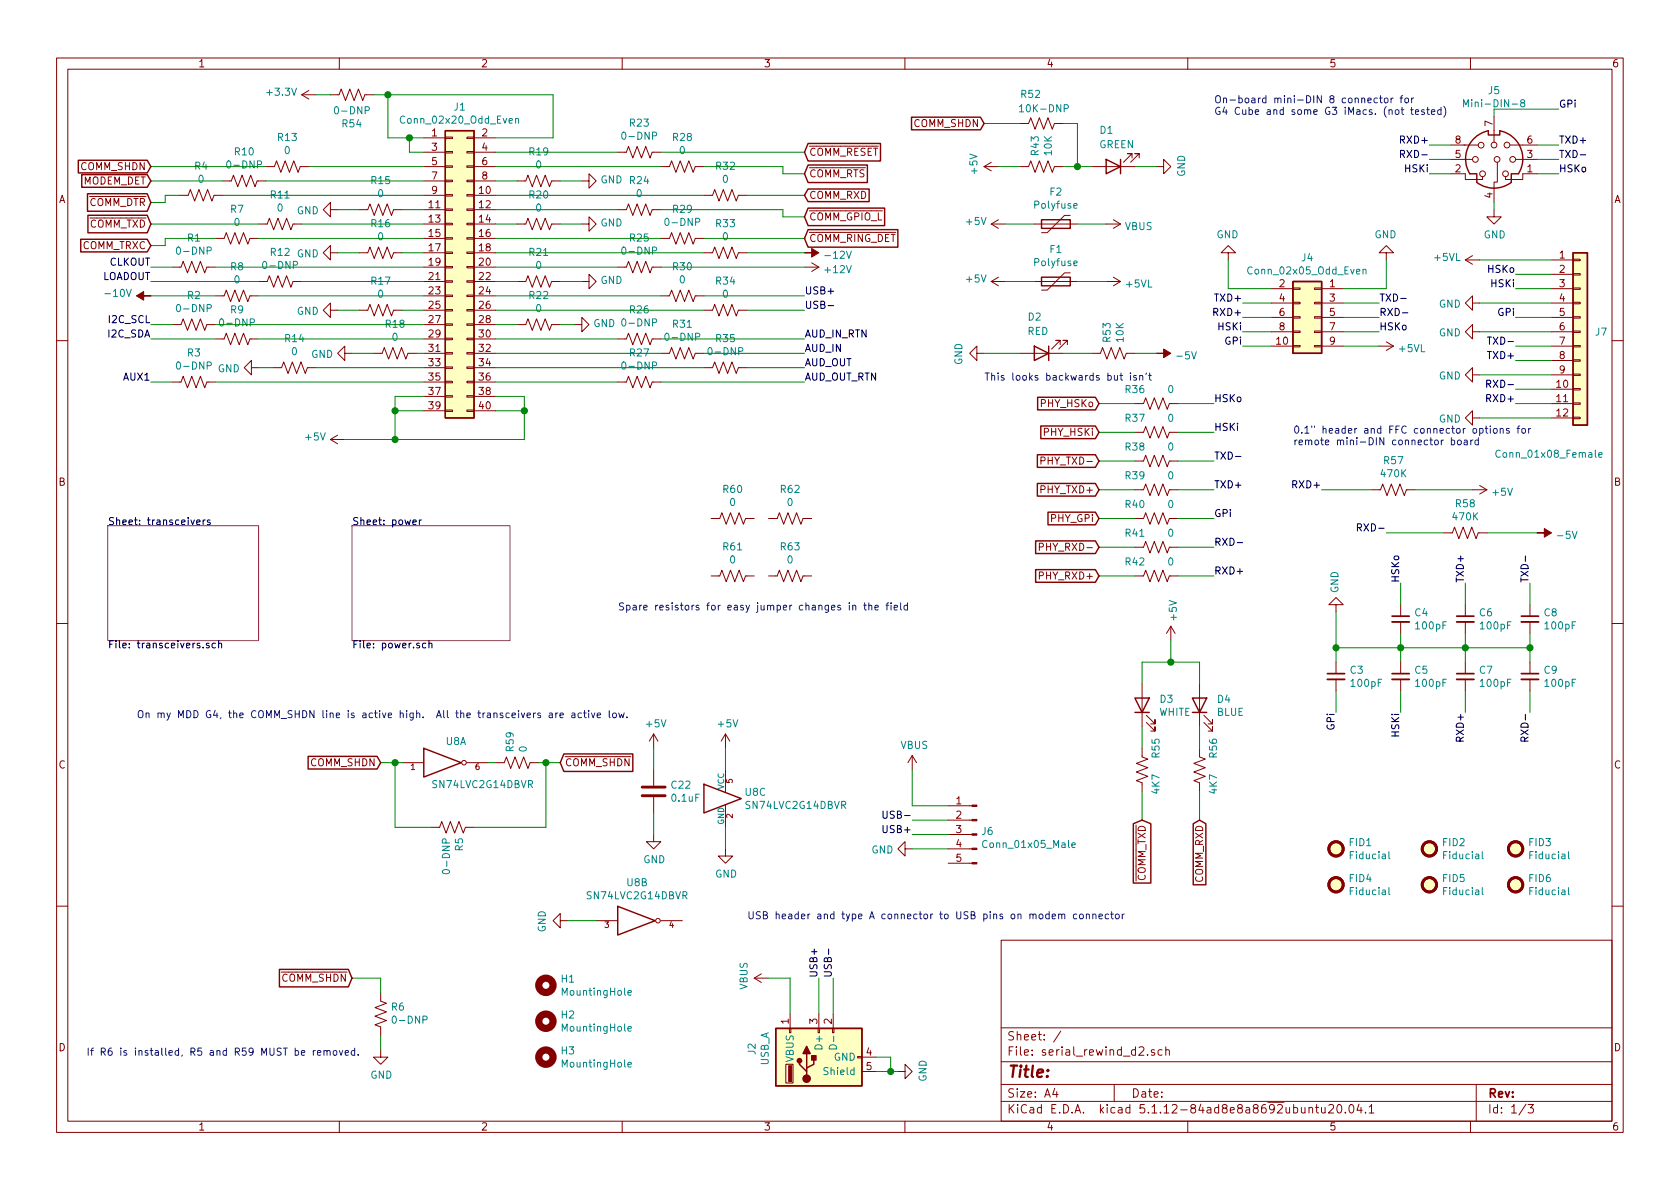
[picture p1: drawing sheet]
<svg xmlns="http://www.w3.org/2000/svg" width="297mm" height="210mm" viewBox="0 0 297 210" stroke-linecap="round" stroke-linejoin="round" font-family="sans-serif">
<g fill="none" stroke="#840000" stroke-width=".18">
<path d="M10 10.3h277v189.9h-277zM12 12.2h273v186.1h-273zM53.3 16.8l1.3 .7M53.3 16.8h2.6M54.6 16l-1.3 .8M58.4 16.8h1.5l.4-1.1 .8 2.1 .7-2.1 .8 2.1 .8-2.1 .7 2.1 .4-1h1.5M60 10.3v1.9M110 10.3v1.9M160 10.3v1.9M210 10.3v1.9M260 10.3v1.9M31.7 34.5h1.6l.4-1 .7 2.1 .8-2.1 .7 2.1 .8-2.1 .8 2.1 .3-1.1h1.6"/>
<path d="M39.4 32h1.5l.4-1 .7 2 .8-2 .8 2 .7-2 .8 2 .4-1h1.5M45.7 39.6h1.5l.4-1 .8 2 .7-2 .8 2 .8-2 .7 2 .4-1h1.5M47 29.5h1.5l.4-1.1 .8 2.1 .7-2.1 .8 2.1 .7-2.1 .8 2.1 .4-1h1.5M58.4 37.1v-1.3l-1.3 1.3 1.3 1.2v-1.2h1.3M63.5 37.1h1.5l.4-1 .8 2 .7-2 .8 2 .8-2 .7 2 .4-1h1.5M74.9 29.5h3.8M74.9 32h3.8M74.9 34.5h3.8M74.9 39.6h3.8M74.9 37.1h3.8M74.9 24.4h3.8M74.9 26.9h3.8"/>
<path d="M78.7 39.5h1.3v.2h-1.3zM78.7 37h1.3v.2h-1.3zM78.7 34.4h1.3v.3h-1.3zM78.7 31.9h1.3v.2h-1.3zM78.7 29.3h1.3v.3h-1.3zM78.7 26.8h1.3v.2h-1.3zM78.7 24.3h1.3v.2h-1.3zM82.5 39.5h1.3v.2h-1.3zM82.5 37h1.3v.2h-1.3zM82.5 34.4h1.3v.3h-1.3zM82.5 31.9h1.3v.2h-1.3zM82.5 29.3h1.3v.3h-1.3z"/>
<path d="M82.5 26.8h1.3v.2h-1.3zM82.5 24.3h1.3v.2h-1.3zM83.8 29.5h3.8M83.8 32h3.8M83.8 34.5h3.8M83.8 39.6h3.8M83.8 37.1h3.8M83.8 24.4h3.8M83.8 26.9h3.8M91.4 39.6h1.6l.3-1 .8 2 .8-2 .7 2 .8-2 .8 2 .3-1h1.6M91.4 32h1.6l.3-1 .8 2 .8-2 .7 2 .8-2 .8 2 .3-1h1.6M102.9 32h1.2v-1.3l1.3 1.3-1.3 1.3v-1.3"/>
<path d="M102.9 39.6h1.2v-1.3l1.3 1.3-1.3 1.3v-1.3M109.2 37.1h1.5l.4-1 .8 2 .7-2 .8 2 .8-2 .7 2 .4-1h1.5M109.2 26.9h1.5l.4-1 .8 2 .7-2 .8 2 .8-2 .7 2 .4-1h1.5M116.8 29.5h1.6l.3-1.1 .8 2.1 .8-2.1 .7 2.1 .8-2.1 .8 2.1 .3-1h1.6M124.5 34.5h1.5l.4-1 .7 2.1 .8-2.1 .8 2.1 .7-2.1 .8 2.1 .4-1.1h1.5M174 29.5h2.5M174 29.5l1.3 .7M175.3 39.6h2.5M175.3 28.7l-1.3 .8M175.3 39.6l1.2 .8M176.5 38.9l-1.2 .7M180.3 21.8h1.6l.3-1 .8 2.1 .8-2.1 .7 2.1 .8-2.1 .8 2.1 .3-1.1h1.6"/>
<path d="M180.3 29.5h1.6l.3-1.1 .8 2.1 .8-2.1 .7 2.1 .8-2.1 .8 2.1 .3-1h1.6M182.9 39.6h7.6M189.2 38.1h-1l-3 3h-1.1M193 29.5h7.7M195.6 39.6h2.5M196.8 38.9l1.3 .7M198.1 39.6l-1.3 .8M200.2 27.9v-.7h-.8h.8l-1.6 1.5M201.4 27.9v-.7h-.7h.7l-1.5 1.5M204.5 29.5h1.2v-1.3l1.3 1.3-1.3 1.2v-1.2M256.5 30.7h2.6v1h3v-.5M256.5 28.2h3.8"/>
<path d="M256.5 25.6h4.9M264.2 37.1v1.2h1.2l-1.2 1.3-1.3-1.3h1.3M264.2 20.6v4.5M264.2 33.3v2.5M264.7 28.7v3.5h-.5v1.2M267 25.6h4.8M268 28.2h3.8M271.8 30.7h-2.6v1h-3v-.5M30.5 47.2h1.5l.4-1 .7 2.1 .8-2.1 .8 2.1 .7-2.1 .8 2.1 .4-1.1h1.5M30.5 57.4h1.5l.4-1 .7 2 .8-2 .8 2 .7-2 .8 2 .4-1h1.5M38.1 52.3h1.5l.4-1 .8 2 .7-2 .8 2 .8-2 .7 2 .4-1h1.5M38.1 42.2h1.5l.4-1.1 .8 2.1 .7-2.1 .8 2.1 .8-2.1 .7 2.1 .4-1h1.5"/>
<path d="M38.1 59.9h1.5l.4-1 .8 2.1 .7-2.1 .8 2.1 .8-2.1 .7 2.1 .4-1.1h1.5M45.7 49.8h1.5l.4-1 .8 2 .7-2 .8 2 .8-2 .7 2 .4-1h1.5M58.4 54.9v-1.3l-1.3 1.3 1.3 1.2v-1.2h1.3M58.4 44.7v-1.3l-1.3 1.3 1.3 1.3v-1.3h1.3M63.5 54.9h1.5l.4-1.1 .8 2.1 .7-2.1 .8 2.1 .8-2.1 .7 2.1 .4-1h1.5M63.5 44.7h1.5l.4-1 .8 2 .7-2 .8 2 .8-2 .7 2 .4-1h1.5M74.9 52.3h3.8M74.9 42.2h3.8M74.9 47.2h3.8M74.9 49.8h3.8M74.9 57.4h3.8M74.9 59.9h3.8"/>
<path d="M74.9 54.9h3.8M74.9 44.7h3.8M78.7 52.2h1.3v.2h-1.3zM78.7 54.7h1.3v.3h-1.3zM78.7 57.3h1.3v.2h-1.3zM78.7 59.8h1.3v.3h-1.3zM78.7 49.7h1.3v.2h-1.3zM78.7 44.6h1.3v.2h-1.3zM78.7 42h1.3v.3h-1.3zM78.7 47.1h1.3v.3h-1.3zM82.5 52.2h1.3v.2h-1.3zM82.5 54.7h1.3v.3h-1.3z"/>
<path d="M82.5 57.3h1.3v.2h-1.3zM82.5 59.8h1.3v.3h-1.3zM82.5 49.7h1.3v.2h-1.3zM82.5 44.6h1.3v.2h-1.3zM82.5 42h1.3v.3h-1.3zM82.5 47.1h1.3v.3h-1.3zM83.8 52.3h3.8M83.8 42.2h3.8M83.8 47.2h3.8M83.8 49.8h3.8M83.8 57.4h3.8M83.8 59.9h3.8"/>
<path d="M83.8 54.9h3.8M83.8 44.7h3.8M91.4 49.8h1.6l.3-1 .8 2 .8-2 .7 2 .8-2 .8 2 .3-1h1.6M91.4 57.4h1.6l.3-1 .8 2 .8-2 .7 2 .8-2 .8 2 .3-1h1.6M101.6 57.4h1.3v-1.3l1.2 1.3-1.2 1.3v-1.3M102.9 49.8h1.2v-1.3l1.3 1.3-1.3 1.2v-1.2M109.2 59.9h1.5l.4-1 .8 2.1 .7-2.1 .8 2.1 .8-2.1 .7 2.1 .4-1.1h1.5M109.2 47.2h1.5l.4-1 .8 2.1 .7-2.1 .8 2.1 .8-2.1 .7 2.1 .4-1.1h1.5M116.8 42.2h1.6l.3-1.1 .8 2.1 .8-2.1 .7 2.1 .8-2.1 .8 2.1 .3-1h1.6M116.8 52.3h1.6l.3-1 .8 2 .8-2 .7 2 .8-2 .8 2 .3-1h1.6M124.5 54.9h1.5l.4-1.1 .7 2.1 .8-2.1 .8 2.1 .7-2.1 .8 2.1 .4-1h1.5M124.5 44.7h1.5l.4-1 .7 2 .8-2 .8 2 .7-2 .8 2 .4-1h1.5"/>
<path d="M142.2 47.2h2.6M143.5 46.5l1.3 .7M144.8 47.2l-1.3 .8M175.3 49.8h2.5M175.3 49.8l1.2 .7M176.5 49l-1.2 .8M182.9 49.8h7.6M189.2 48.3h-1l-3 3h-1.1M195.6 49.8h2.5M196.8 49l1.3 .8M198.1 49.8l-1.3 .7M217.2 44.7h1.2l-1.2-1.3-1.3 1.3h1.3v1.3"/>
<path d="M224.8 51h3.8M224.8 53.6h3.8M224.8 56.1h3.8M224.8 58.7h3.8M228.6 58.5h1.3v.3h-1.3zM228.6 53.5h1.3v.2h-1.3zM228.6 50.9h1.3v.3h-1.3zM228.6 56h1.3v.3h-1.3zM232.4 58.5h1.3v.3h-1.3zM232.4 53.5h1.3v.2h-1.3zM232.4 50.9h1.3v.3h-1.3zM232.4 56h1.3v.3h-1.3z"/>
<path d="M233.7 51h3.8M233.7 53.6h3.8M233.7 56.1h3.8M233.7 58.7h3.8M245.1 44.7h1.3l-1.3-1.3-1.3 1.3h1.3v1.3M259.1 46h2.5M259.1 46l1.2 .7M260.3 58.7v-1.3l-1.2 1.3 1.2 1.2v-1.2h1.3M260.3 53.6v-1.3l-1.2 1.3 1.2 1.3v-1.3h1.3M260.3 45.2l-1.2 .8M274.3 51h3.8M274.3 53.6h3.8"/>
<path d="M274.3 56.1h3.8M274.3 58.7h3.8M274.3 46h3.8M274.3 48.5h3.8M278.1 56h1.3v.3h-1.3zM278.1 53.5h1.3v.2h-1.3zM278.1 50.9h1.3v.3h-1.3zM278.1 48.4h1.3v.2h-1.3zM278.1 58.5h1.3v.3h-1.3zM278.1 45.8h1.3v.3h-1.3zM10 60.2h2M30.5 67.6h1.5l.4-1.1 .7 2.1 .8-2.1 .8 2.1 .7-2.1 .8 2.1 .4-1h1.5"/>
<path d="M44.4 65v-1.3l-1.2 1.3 1.2 1.3v-1.3h1.3M48.3 65h1.5l.4-1 .7 2 .8-2 .8 2 .7-2 .8 2 .4-1h1.5M58.4 77.7l1.3 .8M58.4 77.7h2.6M59.7 77l-1.3 .7M61 62.5v-1.3l-1.3 1.3 1.3 1.2v-1.2h1.2M66 62.5h1.6l.3-1 .8 2 .8-2 .7 2 .8-2 .8 2 .3-1h1.6M74.9 62.5h3.8M74.9 67.6h3.8M74.9 65h3.8M74.9 70.1h3.8M74.9 72.6h3.8"/>
<path d="M78.7 62.4h1.3v.2h-1.3zM78.7 64.9h1.3v.2h-1.3zM78.7 67.4h1.3v.3h-1.3zM78.7 70h1.3v.2h-1.3zM78.7 72.5h1.3v.3h-1.3zM82.5 62.4h1.3v.2h-1.3zM82.5 64.9h1.3v.2h-1.3zM82.5 67.4h1.3v.3h-1.3zM82.5 70h1.3v.2h-1.3zM82.5 72.5h1.3v.3h-1.3zM83.8 62.5h3.8M83.8 67.6h3.8"/>
<path d="M83.8 65h3.8M83.8 70.1h3.8M83.8 72.6h3.8M109.2 67.6h1.5l.4-1.1 .8 2.1 .7-2.1 .8 2.1 .8-2.1 .7 2.1 .4-1h1.5M116.8 62.5h1.6l.3-1 .8 2 .8-2 .7 2 .8-2 .8 2 .3-1h1.6M124.5 65h1.5l.4-1 .7 2 .8-2 .8 2 .7-2 .8 2 .4-1h1.5M172.7 62.5v-1.3l-1.3 1.3 1.3 1.2v-1.2h1.3M180.3 62.5h7.7M187.5 61v-.8h-.8h.8l-1.6 1.5M188.7 61v-.8h-.7h.7l-1.5 1.5M193 62.5h1.6l.3-1 .8 2 .8-2 .7 2 .8-2 .8 2 .3-1h1.6M200.7 71.4h1.5l.4-1 .7 2 .8-2 .8 2 .7-2 .8 2 .4-1h1.5"/>
<path d="M200.7 76.4h1.5l.4-1 .7 2.1 .8-2.1 .8 2.1 .7-2.1 .8 2.1 .4-1.1h1.5M224.8 61.2h3.8M228.6 61.1h1.3v.2h-1.3zM232.4 61.1h1.3v.2h-1.3zM233.7 61.2h3.8M243.8 61.2h2.6M245.1 60.4l1.3 .8M246.4 61.2l-1.3 .8M260.3 73.9v-1.3l-1.2 1.3 1.2 1.3v-1.3h1.3M260.3 66.3v-1.3l-1.2 1.3 1.2 1.3v-1.3h1.3M274.3 61.2h3.8M274.3 68.8h3.8"/>
<path d="M274.3 71.4h3.8M274.3 73.9h3.8M274.3 63.7h3.8M274.3 66.3h3.8M278.1 63.6h1.3v.3h-1.3zM278.1 66.2h1.3v.2h-1.3zM278.1 68.7h1.3v.3h-1.3zM278.1 71.2h1.3v.3h-1.3zM278.1 73.8h1.3v.2h-1.3zM278.1 61.1h1.3v.2h-1.3zM285 60.2h2M125.7 91.7h1.6l.3-1 .8 2 .8-2 .7 2 .8-2 .7 2 .4-1h1.5"/>
<path d="M135.9 91.7h1.5l.4-1 .8 2 .7-2 .8 2 .7-2 .8 2 .4-1h1.5M183.8 96.7l.6-.1v-.4l-.1-.1h-.5v1.2M184 81.5l.7-.1v-.5l-.1-.1h-.6v1.3M200.7 96.8h1.5l.4-1 .7 2 .8-2 .8 2 .7-2 .8 2 .4-1h1.5M200.7 91.7h1.5l.4-1 .7 2 .8-2 .8 2 .7-2 .8 2 .4-1h1.5M200.7 86.6h1.5l.4-1 .7 2 .8-2 .8 2 .7-2 .8 2 .4-1h1.5M200.7 81.5h1.5l.4-1 .7 2 .8-2 .8 2 .7-2 .8 2 .4-1h1.5M242.6 86.6h1.5l.4-1 .7 2 .8-2 .8 2 .7-2 .8 2 .4-1h1.5M255.3 94.2h1.5l.4-1 .7 2 .8-2 .8 2 .7-2 .8 2 .4-1h1.5M260.3 86.6h2.6M261.6 85.8l1.3 .8M262.9 86.6l-1.3 .8"/>
<path d="M10 110.3h2M125.7 101.8h1.6l.3-1 .8 2.1 .8-2.1 .7 2.1 .8-2.1 .7 2.1 .4-1.1h1.5M135.9 101.8h1.5l.4-1 .8 2.1 .7-2.1 .8 2.1 .7-2.1 .8 2.1 .4-1.1h1.5M200.7 101.8h1.5l.4-1 .7 2.1 .8-2.1 .8 2.1 .7-2.1 .8 2.1 .4-1.1h1.5M207 110.7l-.8 1.3M207 110.7v2.6M207 110.7l.8 1.3M236.2 106.9h1.3l-1.3-1.2-1.3 1.2h1.3v1.3M236.2 117.1v2M247.6 106.9v2.1M247.6 110v2M247.6 117.1v2"/>
<path d="M259.1 106.9v2.1M259.1 110v2M259.1 117.1v2M270.5 106.9v2.1M270.5 110v2M270.5 117.1v2M285 110.3h2M71.1 134.9h3.8M82.5 134.9h3.9M87.6 134.9h1.6l.3-1 .8 2 .8-2 .7 2 .8-2 .7 2 .4-1h1.5M115.6 129.8v2.5M115.6 136.1v2.8"/>
<path d="M115.6 129.8l-.8 1.3M115.6 129.8l.7 1.3M128.3 129.8l-.8 1.3M128.3 129.8v2.5M128.3 136.1v4M128.3 129.8l.7 1.3M161.3 133.6l-.8 1.3M161.3 133.6v2.5M161.3 133.6l.8 1.3M201.9 132.3v1.6l1 .3-2 .8 2 .8-2 .7 2 .8-2 .7 1 .4v1.5M201.9 120.9v7.6M202.7 127.8l1.5 1.5v-.8v.8h-.7"/>
<path d="M202.7 126.5l1.5 1.5v-.8v.8h-.7M212.1 132.3v1.6l1 .3-2 .8 2 .8-2 .7 2 .8-2 .7 1 .4v1.5M212.1 120.9v7.6M212.9 127.8l1.5 1.5v-.8v.8h-.8M212.9 126.5l1.5 1.5v-.8v.8h-.8M236.2 120.1v2.1M247.6 120.1v2.1M259.1 120.1v2.1M270.5 120.1v2.1M76.2 146.3h1.5l.4-1 .8 2 .7-2 .8 2 .8-2 .7 2 .4-1h1.5M115.6 147.6v1.2h1.2l-1.2 1.3-1.3-1.3h1.3M115.6 141v2.8"/>
<path d="M128.3 150.1v1.3h1.2l-1.2 1.2-1.3-1.2h1.3M128.3 142.3v4M160 150.1v-1.3l-1.3 1.3 1.3 1.3v-1.3h1.3M167.6 152.6h4.3M167.6 150.1h4.3M167.6 147.6h4.3M167.6 145h4.3M167.6 142.5h4.3M10 160.2h2M67.3 175.5v1.5l1 .4-2 .8 2 .7-2 .8 2 .8-2 .7 1 .4v1.5M99.1 162.8v-1.3l-1.3 1.3 1.3 1.3v-1.3h1.2M105.4 162.8h3.8"/>
<path d="M116.8 162.8h3.8M133.3 173l1.3 .7M133.3 173h2.6M134.6 172.2l-1.3 .8M139.7 179.3v2.6M144.8 179.3v2.6M147.3 179.3v2.6M177 166.3h108v32h-108zM285 160.2h2M60 198.3v1.9M67.3 185.7v1.2h1.3l-1.3 1.3-1.3-1.3h1.3M110 198.3v1.9"/>
<path d="M138.9 188.2h1.3v3.3h-1.3zM139.6 181.9h.2v.7h-.2zM144.7 181.9h.2v.7h-.2zM147.2 181.9h.2v.7h-.2zM151.6 186.8h.8v.3h-.8zM152.4 186.9h2.5M152.4 189.5h2.5M158.7 189.5h1.3v-1.3l1.3 1.3-1.3 1.2v-1.2M160 198.3v1.9M177 194.8h108M177 191.8h108M177 187.8h108"/>
<path d="M177 181.8h108M186.5 192.5l-.4 1h1M186.8 193v1M187.6 182.3l-1.3 2M197 191.8v3M202.9 186.5v.1M204.1 185.7l-.3-.1-.2 .2v.2l.5 .2v.3h-.5M205.5 185.7l-.4-.1-.4 .3 .1 .6 .3 .1 .4-.1M206.1 185.7l.2-.1 .4 .1 .1 .9M206.1 185.1v1.5M210 198.3v1.9M231.4 196l.2-.2 .4 .1 .1 .9"/>
<path d="M231.4 195.8v1M232.6 195.8h.5M232.8 195.3v1.3l.3 .2M233.7 195.8v.8a.37 .37 0 0 0 .6 .1M234.3 195.8v1M234.9 195.5l.3-.2h.3l.2 .2 .1 .3-.1 .2-.8 .8h.9M236.5 195.5l.2-.2a.8 .8 0 0 1 .6 .8 .8 .8 0 0 1-.6 .7l-.2-.1-.1-.4zM237.9 196.7v.1M238.7 195.5l.2-.2a.8 .8 0 0 1 .5 .8 .8 .8 0 0 1-.5 .7l-.2-.1-.2-.4zM240.3 195.2l-.4 1.1h1M240.6 195.8v1M241.4 196.7v.1"/>
<path d="M242.1 195.8l.4-.5v1.5M242.1 196.8h.8M260 198.3v1.9M261 191.8v6.5M269.8 195.2l-1.2 2M270.2 195.3h.9l-.5 .6 .4 .1v.7l-.2 .1-.6-.1"/>
<circle cx="260.9" cy="28.2" r=".51"/>
<circle cx="261.9" cy="25.7" r=".51"/>
<circle cx="262.1" cy="30.7" r=".51"/>
<circle cx="264.2" cy="25.6" r=".51"/>
<circle cx="264.7" cy="28.2" r=".51"/>
<circle cx="266.2" cy="30.7" r=".51"/>
<circle cx="266.4" cy="25.6" r=".51"/>
<circle cx="267.5" cy="28.2" r=".51"/>
<circle cx="82" cy="134.9" r=".41"/>
<circle cx="116.3" cy="162.8" r=".41"/>
</g>
<path d="M19 93h26.7v20.3h-26.7zM62.2 93h28v20.3h-28z" fill="none" stroke="#840084" stroke-width=".18"/>
<g fill="none" stroke="#000" stroke-width=".18">
<path d="M247.6 27.2h.6l.1-.5-.2-.1h-.5v1.3M247.9 27.2l.4 .7M279.4 27.4h1M146.4 54h1M247.6 52.8h1M248 55.3h.9M263 59.6h.7M262.9 67.9l.6-.1v-.4l-.2-.2h-.4v1.3M263.2 67.9l.4 .6M34.8 92.3l.6-.1-.1-.2-.3-.1-.2 .2v.6h.5M35.9 91.9v.9M36.3 91.9l-.4 .3"/>
<path d="M37.1 92l-.3-.1-.1 .2v.2l.4 .1v.3h-.4M73 92.3l.6-.1-.1-.2-.3-.1-.2 .2 .1 .6h.4M74.1 91.9v.9M74.5 91.9l-.4 .3M218.4 80.7h1M218.7 96h1M240 93.3l.6-.1 .1-.4-.2-.2h-.5v1.3M240.3 93.3l.4 .6M269.7 98.3v1M37 113.8l-.3-.1-.2 .2v.2l.5 .1v.3h-.5M38.1 113.8l-.4-.1-.2 .3 .1 .5h.5M38.7 113.9l.1-.2 .3 .1 .1 .8"/>
<path d="M38.7 113.3v1.3M75.3 113.8l-.4-.1-.2 .3 .1 .5h.5M75.8 113.9l.2-.2 .3 .1 .1 .8M75.8 113.3v1.3M269.6 131.1l-.1-.7h-.5l-.1 .2v.5h1.3M156.1 143.4v1.1l.3 .2h.2l.2-.2v-1.1M146.5 167.8v1"/>
</g>
<g fill="#ffffc2" stroke="#ffffc2" stroke-width=".18">
<path d="M137.2 181.9h15.2v10.1h-15.2z"/>
<path d="M228.6 49.8h5.1v12.7h-5.1z"/>
<path d="M278.1 44.7h2.6v30.5h-2.6z"/>
<path d="M78.7 23.1h5.1v50.8h-5.1z"/>
<circle cx="268" cy="156.5" r="1.27"/>
<circle cx="252.7" cy="156.5" r="1.27"/>
<circle cx="236.2" cy="156.5" r="1.27"/>
<circle cx="268" cy="150.1" r="1.27"/>
<circle cx="252.7" cy="150.1" r="1.27"/>
<circle cx="236.2" cy="150.1" r="1.27"/>
</g>
<g fill="none" stroke="#840000" stroke-width=".25">
<path d="M13.8 28.3h12.2l.7 1.2-.7 1.1h-12.2zM14.5 30.9h11.5l.7 1.1-.7 1.1h-11.5zM15.5 34.3h10.5l.7 1.5-.7 1.6h-10.5zM15.5 38.1h10.5l.7 1.5-.7 1.6h-10.5zM78.7 23.1h5.1v50.8h-5.1zM142.9 33.4h10.8v2.3h-10.8l-.7-1.2zM142.9 29.2h10.5v3.1h-10.5l-.7-1.6zM142.9 25.4h12.8v3.1h-12.8l-.7-1.6zM142.9 36.8h13.5v3.1h-13.5l-.7-1.6zM161.2 20.7h12.2l.6 1.1-.6 1.2h-12.2zM184.1 38.9h5.1v1.5h-5.1zM195.6 28.2l2.5 1.3-2.5 1.2z"/>
<path d="M198.1 28.2v2.5M259.8 30.7h1.3v1.6a5.1 5.1 0 0 0 6.1 0v-1.6h1.3a5 5 0 0 0-3.3-7.6v.8h-2.1v-.8a5.1 5.1 0 0 0-3.2 7.6M14.3 42.3h11.7l.7 1.1-.7 1.1h-11.7zM142.9 40.6h15.8v3.1h-15.8l-.7-1.5zM184.1 49h5.1v1.5h-5.1zM228.6 49.8h5.1v12.7h-5.1zM278.1 44.7h2.6v30.5h-2.6zM182.9 61.2l2.5 1.3-2.5 1.2zM183.5 70.3h10.2l.6 1.1-.6 1.1h-10.2zM184 75.3h9.7l.6 1.1-.6 1.2h-9.7zM185.4 61.2v2.5M183.1 95.7h10.6l.6 1.1-.6 1.1h-10.6z"/>
<path d="M183.4 85.5h10.3l.6 1.1-.6 1.1h-10.3zM183.4 80.4h10.3l.6 1.1-.6 1.1h-10.3zM185.3 90.6h8.4l.6 1.1-.6 1.1h-8.4zM183.1 100.7h10.6l.6 1.1-.6 1.2h-10.6zM54.5 133.8h12.2l.6 1.1-.6 1.1h-12.2zM74.9 132.3l6.6 2.6-6.6 2.5zM99.7 133.3h12.2v3.1h-12.2l-.6-1.5zM124.5 138.7l6.6 2.5-6.6 2.6zM200.7 123.4h2.5l-1.3 2.6zM200.7 126h2.5M210.8 123.4h2.6l-1.3 2.6zM210.8 126h2.6"/>
<path d="M200.4 145.7l1.5-.7 1.6 .7v10.5h-3.1zM211 145.7l1.1-.7 1.1 .7v10.8h-2.2zM49.4 171.4h12.2l.6 1.6-.6 1.5h-12.2zM109.2 160.3l6.6 2.5-6.6 2.5zM137.2 181.9h15.2v10.1h-15.2zM141.4 187.6v.6l1.2 1.3v.6M142.6 186.3v2.5M143.9 186.9v1.3l-1.3 .6v.7"/>
</g>
<g fill="#840000" stroke="#840000" stroke-width=".25">
<path d="M143.5 186.7h.8v.7h-.8z"/>
<path d="M142.6 185l.7 1.3h-1.3z"/>
<circle cx="142.6" cy="190.7" r=".63"/>
<circle cx="141.4" cy="187.6" r=".38"/>
</g>
<g fill="#840000" stroke="#840000" stroke-width=".18">
<path d="M139.4 188.5h.6v2.8h-.6z"/>
<path d="M171.9 152.5h.8v.3h-.8z"/>
<path d="M171.9 150h.8v.2h-.8z"/>
<path d="M171.9 147.4h.8v.3h-.8z"/>
<path d="M171.9 144.9h.8v.3h-.8z"/>
<path d="M171.9 142.4h.8v.2h-.8z"/>
<path d="M204.5 62.5h1.2v-.8l1.3 .8-1.3 .7v-.7z"/>
<path d="M142.2 44.7h1.3v-.8l1.3 .8-1.3 .8v-.8z"/>
<path d="M24.1 52.3l1.3-.7v.7h1.3h-1.3v.8z"/>
<path d="M271.8 94.2h1.2v-.7l1.3 .7-1.3 .8v-.8z"/>
</g>
<g fill="none" stroke="#008484" stroke-width=".18">
<path d="M180.2 18.9l.4-.4v1.3M180.2 19.8h.8M188.2 19.2l.6-.1 .1-.2-.1-.3-.2-.1h-.4v1.3M258.8 18.9v-1.3l.4 .9 .4-.9v1.3M269.1 18.2l-.2-.3 .2-.3h.2l.3 .3-.1 .2-.5 .1-.1 .2v.3l.2 .2 .4-.1 .1-.1v-.3l-.3-.2M91.2 21.1l.1-.2 .3 .1 .1 .8M91.2 20.9v.9M189.9 36.4l.5-.1v-.3h-.4l-.1 .2v.6h.5M189.9 46.6l.5-.1v-.3l-.4-.1-.1 .2v.6h.5M241 47.7l.2-.1 .3 .1v.8M241 47.6v.9M265.3 79.7a.6 .6 0 0 0-.9 .5 .6 .6 0 0 0 .6 .7l.3-.2"/>
<path d="M282.7 80.4l.6-.1-.1-.2-.3-.1-.2 .2v.6h.5M189.5 149.4l.6-.1v-.2l-.4-.1-.2 .2 .1 .6h.5M245.6 156.9v1.1l.1 .2M245.6 150.6v1.1l.1 .2M262.1 156.9v1.1l.2 .2M262.1 150.6v1.1l.2 .2M277.3 156.9v1.1l.2 .2M277.3 150.6v1.1l.2 .2M111 175.6l.6-.1v-.3h-.4l-.2 .1 .1 .6h.5M111 188.3l.6-.1v-.3h-.4l-.2 .1 .1 .6h.5M111 181.9l.6-.1v-.2l-.4-.1-.2 .2 .1 .6h.5M146.8 184.9a.66 .66 0 0 1 .8-.1 .66 .66 0 0 1 .3 .7h-1.3z"/>
<path d="M147.4 183.2v1"/>
</g>
<path d="M246.1 110h3.1M257.6 110h3M269 110h3M234.7 120.1h3M246.1 120.1h3.1M257.6 120.1h3M269 120.1h3" fill="none" stroke="#840000" stroke-width=".33"/>
<path d="M234.7 119.1h3M246.1 119.1h3.1M246.1 109h3.1M257.6 119.1h3M257.6 109h3M269 119.1h3M269 109h3" fill="none" stroke="#840000" stroke-width=".3"/>
<g fill="none" stroke="#840000" stroke-width="1.3">
<circle cx="96.5" cy="174.2" r="1.27"/>
<circle cx="96.5" cy="186.9" r="1.27"/>
<circle cx="96.5" cy="180.6" r="1.27"/>
</g>
<g fill="none" stroke="#840000" stroke-width=".51">
<path d="M113.5 139.2h4.1M113.5 140.7h4.1"/>
<circle cx="236.2" cy="150.1" r="1.27"/>
<circle cx="236.2" cy="156.5" r="1.27"/>
<circle cx="252.7" cy="150.1" r="1.27"/>
<circle cx="252.7" cy="156.5" r="1.27"/>
<circle cx="268" cy="150.1" r="1.27"/>
<circle cx="268" cy="156.5" r="1.27"/>
</g>
<g fill="none" stroke="#008400" stroke-width=".18">
<path d="M55.9 16.8h2.5M66 16.8h31.8v7.6h-10.2M68.6 16.8v7.6h6.3M275.6 19.3h-11.4v1.3M26.7 29.5h20.3M26.7 39.6h19M26.7 32h12.7M31.7 34.5h-2.5v1.3h-2.5M39.4 34.5h35.5M47 32h27.9M53.3 39.6h21.6M54.6 29.5h20.3"/>
<path d="M59.7 37.1h3.8M71.1 37.1h3.8M72.4 24.4v2.5h2.5M87.6 29.5h29.2M87.6 37.1h21.6M87.6 39.6h3.8M87.6 32h3.8M87.6 34.5h36.9M87.6 26.9h21.6M99.1 39.6h3.8M99.1 32h3.8M116.8 37.1h21.6v1.2h3.8"/>
<path d="M116.8 26.9h25.4M124.5 29.5h13.9v1.2h3.8M132.1 34.5h10.1M174 21.8h6.3M176.5 29.5h3.8M177.8 39.6h5.1M188 29.5h5M188 21.8h2.5v7.7M190.5 39.6h5.1M200.7 29.5h3.8M252.7 30.7h3.8M252.7 28.2h3.8"/>
<path d="M252.7 25.6h3.8M264.2 35.8v1.3M271.8 30.7h3.8M271.8 28.2h3.8M271.8 25.6h3.8M26.7 59.9h11.4M26.7 49.8h19M26.7 57.4h3.8M26.7 47.2h3.8M26.7 52.3h11.4M38.1 57.4h36.8M38.1 42.2h-8.9v1.2h-2.5"/>
<path d="M38.1 47.2h36.8M45.7 59.9h29.2M45.7 42.2h29.2M45.7 52.3h29.2M53.3 49.8h21.6M59.7 44.7h3.8M59.7 54.9h3.8M71.1 44.7h3.8M71.1 54.9h3.8M87.6 59.9h21.6M87.6 49.8h3.8M87.6 57.4h3.8"/>
<path d="M87.6 44.7h36.9M87.6 54.9h36.9M87.6 42.2h29.2M87.6 47.2h21.6M87.6 52.3h29.2M99.1 49.8h3.8M99.1 57.4h2.5M116.8 59.9h25.4M116.8 47.2h25.4M124.5 42.2h17.7M124.5 52.3h17.7M132.1 44.7h10.1"/>
<path d="M132.1 54.9h10.1M177.8 49.8h5.1M190.5 49.8h5.1M217.2 46v5h7.6M219.7 53.6h5.1M219.7 58.7h5.1M219.7 56.1h5.1M237.5 53.6h6.3M237.5 58.7h6.3M237.5 56.1h6.3M245.1 46v5h-7.6M261.6 53.6h12.7"/>
<path d="M261.6 46h12.7M261.6 58.7h12.7M268 51h6.3M268 48.5h6.3M268 56.1h6.3M26.7 67.6h3.8M38.1 67.6h36.8M45.7 65h2.6M55.9 65h19M62.2 62.5h3.8M69.8 72.6h5.1M73.7 62.5h1.2"/>
<path d="M74.9 70.1h-5.1v7.6M87.6 62.5h29.2M87.6 65h36.9M87.6 67.6h21.6M87.6 72.6h5.1M87.6 70.1h5.1v7.6h-31.7M116.8 67.6h25.4M124.5 62.5h17.7M132.1 65h10.1M174 62.5h6.3M188 62.5h5M194.3 76.4h6.4"/>
<path d="M194.3 71.4h6.4M200.7 62.5h3.8M208.3 76.4h6.3M208.3 71.4h6.3M219.7 61.2h5.1M237.5 61.2h6.3M261.6 66.3h12.7M261.6 73.9h12.7M268 71.4h6.3M268 61.2h6.3M268 63.7h6.3M268 68.8h6.3"/>
<path d="M194.3 86.6h6.4M194.3 96.8h6.4M194.3 81.5h6.4M194.3 91.7h6.4M208.3 86.6h6.3M208.3 96.8h6.3M208.3 81.5h6.3M208.3 91.7h6.3M233.7 86.6h8.9M245.1 94.2h10.2M250.2 86.6h10.1M262.9 94.2h8.9"/>
<path d="M194.3 101.8h6.4M207 113.3v3.8M208.3 101.8h6.3M236.2 108.2v8.9M236.2 114.5h34.3M247.6 103.1v3.8M247.6 112v5.1M259.1 103.1v3.8M259.1 112v5.1M270.5 103.1v3.8M270.5 112v5.1M67.3 134.9h3.8"/>
<path d="M69.8 134.9v11.4h6.4M86.4 134.9h1.2M95.2 134.9h3.9M96.5 134.9v11.4h-12.7M115.6 132.3v3.8M128.3 132.3v3.8M161.3 136.1v6.4h6.3M201.9 120.9v-3.8h10.2v3.8M201.9 128.5v3.8M201.9 139.9v5.1M212.1 128.5v3.8M212.1 139.9v5.1"/>
<path d="M236.2 122.2v3.8M247.6 122.2v3.8M259.1 122.2v3.8M270.5 122.2v3.8M115.6 143.8v3.8M128.3 146.3v3.8M161.3 150.1h6.3M161.3 147.6h6.3M161.3 145h6.3M62.2 173h5.1v2.5M100.3 162.8h5.1M135.9 173h3.8v6.3"/>
<path d="M144.8 173v6.3M147.3 173v6.3M67.3 183.1v2.6M154.9 189.5h3.8M154.9 186.9h2.6v2.6"/>
</g>
<g fill="none" stroke="#0000c2" stroke-width=".18">
<path d="M241.9 17.7l.5-.1v-.2l-.4-.1-.1 .2v.6h.5M243.5 17.4l-.3-.1-.3 .3 .2 .5h.4M243.9 17.3h.5M244.1 16.9v1.1l.3 .2M244.8 17.5l.2-.2 .4 .2v.5l-.1 .1-.3 .1-.2-.1zM245.9 17.3v.9M246.3 17.3l-.4 .3M247.5 17.3h.5M248 16.9l-.3 .2v1.1M248.5 17.4l.3-.1 .2 .2v.5l-.1 .1-.3 .1-.2-.1zM249.4 19.4h.5M249.6 19v1.1l.3 .1"/>
<path d="M249.6 17.3v.9M250 17.3l-.4 .3M250.3 19.8l.6-.1-.1-.2-.4-.1-.1 .2v.6h.5M251.8 19.5l-.3-.1-.2 .2 .1 .2 .4 .1v.3h-.5M252.2 19.4h.5M252.4 19v1.1l.3 .1M253.1 19.8l.6-.1-.1-.2-.3-.1-.2 .2 .1 .6h.4M254.8 19.5l-.4-.1-.2 .2 .1 .6h.5M254.8 19v1.2M255.3 18.8a1.47 1.47 0 0 1 0 1.9M198 66.4h.5M198.2 66v1.1l.3 .1"/>
<path d="M199.9 66v.1M199.9 66.4v.8M200.9 66.4h-.3l-.2 .2 .1 .1 .4 .2v.3h-.5M201.5 66.5l.2-.1h.3l.1 .8M201.5 66.4v.8M202.7 66l-.1 .2M203.1 66.4h.5M203.3 66v1.1l.3 .1M256.6 77.9l.4-.1 .2 .2-.1 .6h-.5M256.6 77.4v1.3M257.8 77.9l.3-.1 .3 .2-.2 .6-.3 .1-.2-.3zM258.9 77.9h.5v.8"/>
<path d="M259.4 78.1l-.4 .1-.1 .2v.2h.5M260 77.8v.9M260.4 77.8l-.4 .2M261.4 77.9l-.4-.1-.2 .2 .1 .6h.5M261.4 77.4v1.3M262.6 75.8h.5M262.8 75.3v1.1l.3 .2M263.5 75.3v.2M263.5 75.8v.8M264.2 75.8h.3l.2 .2-.1 .5-.3 .1-.3-.2zM265.3 75.9l.1-.1h.3l.1 .8M265.3 75.8v.8"/>
<path d="M266.8 75.8h-.3l-.2 .1 .1 .2 .4 .1v.3h-.5M268.2 75.8h.5M268.7 75.3l-.3 .2v1.1M269.1 75.9l.2-.1 .4 .1v.5l-.1 .1-.3 .1-.2-.1zM270.3 75.8v.8M270.6 75.8h-.2l-.1 .2M150.2 106.6v.1M150.2 107v.9M150.8 107.2l.2-.2 .3 .1v.8M150.8 107v.9M152.7 107h.5M152.9 106.6v1.1l.3 .2"/>
<path d="M153.6 107.2l.2-.2 .3 .1 .1 .8M153.6 106.6v1.3M154.7 107.4l.6-.1-.1-.2-.3-.1-.2 .2 .1 .6h.4M156.6 107h.5M157.1 106.6l-.3 .2v1.1M157.6 106.6v.1M157.6 107v.9M158.1 107.4l.6-.1-.1-.2-.3-.1-.2 .2v.6h.5M159.2 106.6v1.1l.2 .2M160.5 107.1l-.4-.1-.3 .3 .2 .5h.5M160.5 106.6v1.3M95.6 126.1h-.4l-.1 .2v.1l.5 .2v.3h-.5"/>
<path d="M97.1 126.1h.5l.1 .8M97.7 126.4h-.4l-.2 .2v.3h.6M98.3 126.1v.8M98.6 126.1l-.3 .2M99 126.5l.6-.1-.1-.3h-.3l-.2 .2 .1 .6h.4M101.1 126.1h.5l.1 .8M101.7 126.4h-.5l-.1 .2v.3h.6M102.8 126.1h-.4l-.2 .2 .1 .6h.5M103.2 126.1h.5M103.4 125.6v1.1l.3 .2M104.1 125.6v.2M104.1 126.1v.8"/>
<path d="M104.6 126.1l.3 .8 .3-.8M105.6 126.5l.6-.1-.1-.3h-.3l-.2 .2 .1 .6h.4M107.7 125.6v1.1l.2 .2M108.4 126.1h.3l.3 .2-.1 .6h-.3l-.3-.2zM109.4 126.1l.3 .8 .2-.6 .2 .6 .3-.8M110.8 126.8v.1M186 162l.6-.1v-.2l-.4-.1-.2 .2 .1 .6h.5M187.2 161.8l.2-.2 .3 .1v.8M187.2 161.6v.9M187.7 161.8l.2-.2 .3 .1 .1 .8M190.4 161.7l-.4-.1-.2 .3 .1 .5h.5M191 161.7l.3-.1 .2 .3-.1 .5-.3 .1-.2-.3z"/>
<path d="M192.1 161.8l.2-.2 .3 .1v.8M192.1 161.6v.9M193.2 161.8l.2-.2 .3 .1 .1 .8M193.2 161.6v.9M194.3 162l.6-.1v-.2l-.4-.1-.2 .2 .1 .6h.5M196 161.7l-.3-.1-.3 .3 .1 .5h.5M196.4 161.6h.4M196.5 161.2v1.1l.3 .2M197.3 161.7l.3-.1 .3 .3-.1 .5-.3 .1-.3-.3zM198.4 161.6v.9M198.8 161.6l-.4 .3M55.4 185.8v.8"/>
<path d="M55.8 185.8l-.4 .2M56.1 186.2l.6-.1v-.3h-.4l-.2 .1 .1 .7h.5M57.3 185.9l.2-.1h.3v.8M57.3 185.8v.8M57.8 185.9l.2-.1h.3l.1 .8M59 185.8h.3l.2 .1v.7h-.3l-.3-.2zM60 185.8l.3 .8 .3-.8M61 186.2l.6-.1v-.3h-.4l-.2 .1 .1 .7h.5M62.7 185.8h-.3l-.3 .2 .1 .6h.5M62.7 185.3v1.3M63.3 186.5v.1"/>
</g>
<g fill="#008400" stroke="#008400" stroke-width=".25">
<circle cx="69.9" cy="77.7" r=".51"/>
<circle cx="68.6" cy="16.8" r=".51"/>
<circle cx="236.2" cy="114.5" r=".51"/>
<circle cx="190.5" cy="29.5" r=".51"/>
<circle cx="157.5" cy="189.5" r=".51"/>
<circle cx="72.4" cy="24.4" r=".51"/>
<circle cx="247.7" cy="114.5" r=".51"/>
<circle cx="259.1" cy="114.5" r=".51"/>
<circle cx="270.5" cy="114.5" r=".51"/>
<circle cx="207" cy="117.1" r=".51"/>
<circle cx="92.7" cy="72.6" r=".51"/>
<circle cx="69.9" cy="72.6" r=".51"/>
<circle cx="96.5" cy="134.9" r=".51"/>
<circle cx="69.9" cy="134.9" r=".51"/>
</g>
<text font-size="2.8" fill="#840000" x="178" y="190.5">Title:</text>
<g font-size="2.1" fill="#840000">
<text x="178" y="184">Sheet: /</text>
<text x="178" y="186.7">File: serial_rewind_d2.sch</text>
<text x="178" y="196.9">KiCad E.D.A. kicad 5.1.12-84ad8e8a8692ubuntu20.04.1</text>
<text x="178" y="194.1">Size: A4</text>
<text x="200" y="194.1">Date:</text>
<text x="263" y="194.1">Rev:</text>
<text x="263" y="196.9">Id: 1/3</text>
</g>
<g font-size="1.8" fill="#840000">
<text x="35" y="11.9">1</text>
<text x="85" y="11.9">2</text>
<text x="135" y="11.9">3</text>
<text x="185" y="11.9">4</text>
<text x="235" y="11.9">5</text>
<text x="285" y="11.9">6</text>
<text x="161.6" y="22.5">COMM_SHDN</text>
<text x="263.9" y="22.3" transform="rotate(-90 263.9 22.3)">7</text>
<text x="76.4" y="24.1">1</text>
<text x="76.4" y="26.7">3</text>
<text x="76.4" y="29.2">5</text>
<text x="85.2" y="24.1">2</text>
<text x="85.2" y="26.7">4</text>
<text x="85.2" y="29.2">6</text>
<text x="143" y="27.6">COMM_RESET</text>
<text x="257.3" y="27.9">5</text>
<text x="257.3" y="25.4">8</text>
<text x="270" y="27.9">3</text>
<text x="270" y="25.4">6</text>
<text x="10.4" y="35.9">A</text>
<text x="14.3" y="30.1">COMM_SHDN</text>
<text x="14.6" y="32.6">MODEM_DET</text>
<text x="76.4" y="31.7">7</text>
<text x="76.4" y="34.3">9</text>
<text x="84.8" y="34.3">10</text>
<text x="85.2" y="31.7">8</text>
<text x="143" y="35.2">COMM_RXD</text>
<text x="143" y="31.4">COMM_RTS</text>
<text x="257.3" y="30.5">2</text>
<text x="263.9" y="35" transform="rotate(-90 263.9 35)">4</text>
<text x="270" y="30.5">1</text>
<text x="285.4" y="35.9">A</text>
<text x="15.7" y="36.4">COMM_DTR</text>
<text x="15.8" y="40.3">COMM_TXD</text>
<text x="75.9" y="36.8">11</text>
<text x="75.9" y="39.4">13</text>
<text x="75.9" y="41.9">15</text>
<text x="84.8" y="36.8">12</text>
<text x="84.8" y="39.4">14</text>
<text x="84.8" y="41.9">16</text>
<text x="143" y="39">COMM_GPIO_L</text>
<text x="14.5" y="44.1">COMM_TRXC</text>
<text x="75.9" y="44.4">17</text>
<text x="75.9" y="47">19</text>
<text x="84.8" y="44.4">18</text>
<text x="84.8" y="47">20</text>
<text x="143" y="42.8">COMM_RING_DET</text>
<text x="275.7" y="45.7">1</text>
<text x="75.9" y="49.5">21</text>
<text x="75.9" y="52.1">23</text>
<text x="84.8" y="49.5">22</text>
<text x="84.8" y="52.1">24</text>
<text x="226.2" y="50.8">2</text>
<text x="226.2" y="53.3">4</text>
<text x="235.1" y="50.8">1</text>
<text x="235.1" y="53.3">3</text>
<text x="275.7" y="48.3">2</text>
<text x="275.7" y="50.8">3</text>
<text x="275.7" y="53.3">4</text>
<text x="75.9" y="54.6">25</text>
<text x="75.9" y="57.1">27</text>
<text x="75.9" y="59.7">29</text>
<text x="84.8" y="54.6">26</text>
<text x="84.8" y="57.1">28</text>
<text x="84.8" y="59.7">30</text>
<text x="226.2" y="55.9">6</text>
<text x="226.2" y="58.4">8</text>
<text x="235.1" y="55.9">5</text>
<text x="235.1" y="58.4">7</text>
<text x="275.7" y="55.9">5</text>
<text x="275.7" y="58.4">6</text>
<text x="75.9" y="62.2">31</text>
<text x="75.9" y="64.8">33</text>
<text x="84.8" y="62.2">32</text>
<text x="84.8" y="64.8">34</text>
<text x="225.7" y="61">10</text>
<text x="235.1" y="61">9</text>
<text x="275.7" y="61">7</text>
<text x="275.7" y="63.5">8</text>
<text x="75.9" y="67.3">35</text>
<text x="75.9" y="69.8">37</text>
<text x="84.8" y="67.3">36</text>
<text x="84.8" y="69.8">38</text>
<text x="275.3" y="68.6">10</text>
<text x="275.3" y="71.1">11</text>
<text x="275.7" y="66">9</text>
<text x="75.9" y="72.4">39</text>
<text x="84.8" y="72.4">40</text>
<text x="184.1" y="72">PHY_HSKo</text>
<text x="184.7" y="77.1">PHY_HSKi</text>
<text x="275.3" y="73.7">12</text>
<text x="184.8" y="82.2">PHY_TXD-</text>
<text x="10.4" y="85.9">B</text>
<text x="184.3" y="87.2">PHY_TXD+</text>
<text x="285.4" y="85.9">B</text>
<text x="185.9" y="92.3">PHY_GPi</text>
<text x="184.6" y="97.4">PHY_RXD-</text>
<text x="184.1" y="102.5">PHY_RXD+</text>
<text x="10.4" y="135.9">C</text>
<text x="54.9" y="135.5">COMM_SHDN</text>
<text x="99.8" y="135.5">COMM_SHDN</text>
<text x="285.4" y="135.9">C</text>
<text x="169.1" y="142.2">1</text>
<text x="169.1" y="144.8">2</text>
<text x="169.1" y="147.3">3</text>
<text x="169.1" y="149.9">4</text>
<text x="169.1" y="152.4">5</text>
<text x="202.6" y="155.9" transform="rotate(-90 202.6 155.9)">COMM_TXD</text>
<text x="212.7" y="156.1" transform="rotate(-90 212.7 156.1)">COMM_RXD</text>
<text x="49.9" y="173.6">COMM_SHDN</text>
<text x="10.4" y="185.9">D</text>
<text x="139.4" y="181.1" transform="rotate(-90 139.4 181.1)">1</text>
<text x="144.5" y="181.1" transform="rotate(-90 144.5 181.1)">3</text>
<text x="147.1" y="181.1" transform="rotate(-90 147.1 181.1)">2</text>
<text x="285.4" y="185.9">D</text>
<text x="153.2" y="186.7">4</text>
<text x="153.2" y="189.2">5</text>
<text x="35" y="199.9">1</text>
<text x="85" y="199.9">2</text>
<text x="135" y="199.9">3</text>
<text x="185" y="199.9">4</text>
<text x="235" y="199.9">5</text>
<text x="285" y="199.9">6</text>
</g>
<g font-size="1.8" fill="#008484">
<text x="47.4" y="16.9">+3.3V</text>
<text x="180.6" y="17.3">R52</text>
<text x="263.2" y="16.7">J5</text>
<text x="59.6" y="20.2">0-DNP</text>
<text x="60.6" y="22.5">R54</text>
<text x="71.2" y="21.9">Conn_02x20_Odd_Even</text>
<text x="80.3" y="19.6">J1</text>
<text x="111.4" y="22.4">R23</text>
<text x="180.8" y="19.9">10K-DNP</text>
<text x="194.5" y="23.7">D1</text>
<text x="259.8" y="19">Mini-DIN-8</text>
<text x="40.5" y="29.8">0-DNP</text>
<text x="41.6" y="27.5">R10</text>
<text x="49.2" y="24.9">R13</text>
<text x="50.3" y="27.2">0</text>
<text x="93.6" y="27.5">R19</text>
<text x="94.8" y="29.8">0</text>
<text x="110.4" y="24.7">0-DNP</text>
<text x="119" y="24.9">R28</text>
<text x="120.2" y="27.2">0</text>
<text x="183.7" y="27.4" transform="rotate(-90 183.7 27.4)">R43</text>
<text x="186" y="27.4" transform="rotate(-90 186 27.4)">10K</text>
<text x="194.3" y="26.2">GREEN</text>
<text x="34.4" y="30">R4</text>
<text x="35.1" y="32.3">0</text>
<text x="47.9" y="35.1">R11</text>
<text x="65.7" y="32.6">R15</text>
<text x="66.8" y="34.9">0</text>
<text x="93.6" y="35.1">R20</text>
<text x="106.2" y="32.4">GND</text>
<text x="111.4" y="32.6">R24</text>
<text x="112.5" y="34.9">0</text>
<text x="126.6" y="30">R32</text>
<text x="127.8" y="32.3">0</text>
<text x="172.8" y="30.7" transform="rotate(-90 172.8 30.7)">+5V</text>
<text x="185.7" y="34.6">F2</text>
<text x="209.5" y="31.3" transform="rotate(-90 209.5 31.3)">GND</text>
<text x="40.8" y="37.6">R7</text>
<text x="41.4" y="39.9">0</text>
<text x="49" y="37.4">0</text>
<text x="52.5" y="37.9">GND</text>
<text x="65.7" y="40.2">R16</text>
<text x="94.8" y="37.4">0</text>
<text x="106.2" y="40.1">GND</text>
<text x="118" y="39.9">0-DNP</text>
<text x="119" y="37.6">R29</text>
<text x="126.6" y="40.2">R33</text>
<text x="170.9" y="39.8">+5V</text>
<text x="183" y="36.9">Polyfuse</text>
<text x="198.9" y="40.7">VBUS</text>
<text x="31.6" y="45">0-DNP</text>
<text x="33.2" y="42.7">R1</text>
<text x="40.8" y="47.8">R8</text>
<text x="46.9" y="47.6">0-DNP</text>
<text x="47.9" y="45.3">R12</text>
<text x="52.5" y="45.5">GND</text>
<text x="66.8" y="42.5">0</text>
<text x="93.6" y="45.3">R21</text>
<text x="94.8" y="47.6">0</text>
<text x="110.4" y="45">0-DNP</text>
<text x="111.4" y="42.7">R25</text>
<text x="119" y="47.8">R30</text>
<text x="127.8" y="42.5">0</text>
<text x="146.3" y="45.8">-12V</text>
<text x="183" y="47.1">Polyfuse</text>
<text x="185.7" y="44.7">F1</text>
<text x="215.1" y="42.1">GND</text>
<text x="230.2" y="46.2">J4</text>
<text x="243" y="42.1">GND</text>
<text x="253.7" y="46.1">+5VL</text>
<text x="262.3" y="42.2">GND</text>
<text x="18.9" y="52.5">-10V</text>
<text x="33.2" y="52.9">R2</text>
<text x="41.4" y="50.1">0</text>
<text x="65.7" y="50.3">R17</text>
<text x="66.8" y="52.6">0</text>
<text x="93.6" y="52.9">R22</text>
<text x="106.2" y="50.2">GND</text>
<text x="120.2" y="50.1">0</text>
<text x="126.6" y="50.3">R34</text>
<text x="127.8" y="52.6">0</text>
<text x="146" y="48.3">+12V</text>
<text x="170.9" y="50">+5V</text>
<text x="199.2" y="50.8">+5VL</text>
<text x="221.1" y="48.5">Conn_02x05_Odd_Even</text>
<text x="31.6" y="55.2">0-DNP</text>
<text x="39.3" y="57.7">0-DNP</text>
<text x="40.8" y="55.4">R9</text>
<text x="52.5" y="55.7">GND</text>
<text x="68.2" y="58">R18</text>
<text x="94.8" y="55.2">0</text>
<text x="104.9" y="57.8">GND</text>
<text x="110.4" y="57.7">0-DNP</text>
<text x="111.4" y="55.4">R26</text>
<text x="119" y="58">R31</text>
<text x="181.7" y="59.2">RED</text>
<text x="181.8" y="56.7">D2</text>
<text x="254.4" y="59.5">GND</text>
<text x="254.4" y="54.4">GND</text>
<text x="282.1" y="59.4">J7</text>
<text x="31.6" y="65.3">0-DNP</text>
<text x="33.2" y="63">R3</text>
<text x="38.5" y="65.8">GND</text>
<text x="50.4" y="60.5">R14</text>
<text x="51.6" y="62.8">0</text>
<text x="55" y="63.3">GND</text>
<text x="69.4" y="60.3">0</text>
<text x="110.4" y="65.3">0-DNP</text>
<text x="111.4" y="63">R27</text>
<text x="118" y="60.3">0-DNP</text>
<text x="125.6" y="62.8">0-DNP</text>
<text x="126.6" y="60.5">R35</text>
<text x="170.2" y="64.6" transform="rotate(-90 170.2 64.6)">GND</text>
<text x="196.4" y="60.4" transform="rotate(-90 196.4 60.4)">R53</text>
<text x="198.7" y="60.4" transform="rotate(-90 198.7 60.4)">10K</text>
<text x="208.4" y="63.5">-5V</text>
<text x="247.5" y="62.3">+5VL</text>
<text x="199" y="69.5">R36</text>
<text x="206.5" y="69.5">0</text>
<text x="254.4" y="67.1">GND</text>
<text x="54.1" y="77.9">+5V</text>
<text x="199" y="74.6">R37</text>
<text x="206.5" y="74.6">0</text>
<text x="254.4" y="74.7">GND</text>
<text x="199" y="79.7">R38</text>
<text x="206.5" y="79.7">0</text>
<text x="244.8" y="82.1">R57</text>
<text x="265.2" y="80.9">Conn_01x08_Female</text>
<text x="127.9" y="87.2">R60</text>
<text x="129.1" y="89.5">0</text>
<text x="138.1" y="87.2">R62</text>
<text x="139.2" y="89.5">0</text>
<text x="199" y="89.8">R40</text>
<text x="199" y="84.8">R39</text>
<text x="206.5" y="89.8">0</text>
<text x="206.5" y="84.8">0</text>
<text x="244.3" y="84.4">470K</text>
<text x="257.5" y="89.7">R58</text>
<text x="264" y="87.7">+5V</text>
<text x="199" y="94.9">R41</text>
<text x="206.5" y="94.9">0</text>
<text x="257" y="92">470K</text>
<text x="275.7" y="95.3">-5V</text>
<text x="127.9" y="97.3">R61</text>
<text x="129.1" y="99.6">0</text>
<text x="138.1" y="97.3">R63</text>
<text x="139.2" y="99.6">0</text>
<text x="199" y="100">R42</text>
<text x="206.5" y="100">0</text>
<text x="236.7" y="104.9" transform="rotate(-90 236.7 104.9)">GND</text>
<text x="208.1" y="109.6" transform="rotate(-90 208.1 109.6)">+5V</text>
<text x="250.2" y="109">C4</text>
<text x="250.4" y="111.3">100pF</text>
<text x="261.6" y="109">C6</text>
<text x="261.9" y="111.3">100pF</text>
<text x="273" y="109">C8</text>
<text x="273.3" y="111.3">100pF</text>
<text x="238.8" y="119.1">C3</text>
<text x="250.2" y="119.1">C5</text>
<text x="261.6" y="119.1">C7</text>
<text x="273" y="119.1">C9</text>
<text x="205.1" y="124.3">D3</text>
<text x="215.3" y="124.3">D4</text>
<text x="239" y="121.5">100pF</text>
<text x="250.4" y="121.5">100pF</text>
<text x="261.9" y="121.5">100pF</text>
<text x="273.3" y="121.5">100pF</text>
<text x="78.9" y="131.7">U8A</text>
<text x="114.4" y="128.6">+5V</text>
<text x="127.1" y="128.6">+5V</text>
<text x="204.9" y="126.6">WHITE</text>
<text x="215.1" y="126.6">BLUE</text>
<text x="90.8" y="132.8" transform="rotate(-90 90.8 132.8)">R59</text>
<text x="93.1" y="132.9" transform="rotate(-90 93.1 132.9)">0</text>
<text x="159.2" y="132.4">VBUS</text>
<text x="205" y="134" transform="rotate(-90 205 134)">R55</text>
<text x="215.2" y="134" transform="rotate(-90 215.2 134)">R56</text>
<text x="76.7" y="139.4">SN74LVC2G14DBVR</text>
<text x="118.8" y="139.5">C22</text>
<text x="118.9" y="141.8">0.1uF</text>
<text x="131.8" y="140.7">U8C</text>
<text x="132.1" y="143">SN74LVC2G14DBVR</text>
<text x="205" y="140.3" transform="rotate(-90 205 140.3)">4K7</text>
<text x="215.2" y="140.3" transform="rotate(-90 215.2 140.3)">4K7</text>
<text x="173.6" y="147.6">J6</text>
<text x="174.3" y="150">Conn_01x05_Male</text>
<text x="238.6" y="149.6">FID1</text>
<text x="255.1" y="149.6">FID2</text>
<text x="270.4" y="149.6">FID3</text>
<text x="79.6" y="154.1" transform="rotate(-90 79.6 154.1)">0-DNP</text>
<text x="81.9" y="150.5" transform="rotate(-90 81.9 150.5)">R5</text>
<text x="113.7" y="152.6">GND</text>
<text x="126.4" y="155.2">GND</text>
<text x="154.1" y="150.9">GND</text>
<text x="238.6" y="156">FID4</text>
<text x="238.9" y="151.9">Fiducial</text>
<text x="255.1" y="156">FID5</text>
<text x="255.4" y="151.9">Fiducial</text>
<text x="270.4" y="156">FID6</text>
<text x="270.6" y="151.9">Fiducial</text>
<text x="104" y="159">SN74LVC2G14DBVR</text>
<text x="110.9" y="156.7">U8B</text>
<text x="238.9" y="158.3">Fiducial</text>
<text x="255.4" y="158.3">Fiducial</text>
<text x="270.6" y="158.3">Fiducial</text>
<text x="96.5" y="164.9" transform="rotate(-90 96.5 164.9)">GND</text>
<text x="99.3" y="173.8">H1</text>
<text x="69.2" y="178.7">R6</text>
<text x="99.6" y="176.1">MountingHole</text>
<text x="132.2" y="175" transform="rotate(-90 132.2 175)">VBUS</text>
<text x="69.8" y="181">0-DNP</text>
<text x="99.3" y="180.1">H2</text>
<text x="99.6" y="182.4">MountingHole</text>
<text x="145.4" y="185.2" transform="rotate(-90 145.4 185.2)">D+</text>
<text x="65.5" y="190.7">GND</text>
<text x="99.3" y="186.5">H3</text>
<text x="99.6" y="188.8">MountingHole</text>
<text x="133.6" y="186.5" transform="rotate(-90 133.6 186.5)">J2</text>
<text x="135.9" y="188.5" transform="rotate(-90 135.9 188.5)">USB_A</text>
<text x="140.3" y="187.8" transform="rotate(-90 140.3 187.8)">VBUS</text>
<text x="146.1" y="190.1">Shield</text>
<text x="147.4" y="187.6">GND</text>
<text x="163.8" y="191.3" transform="rotate(-90 163.8 191.3)">GND</text>
</g>
<g font-size="1.8" fill="#0000c2">
<text x="214.6" y="18.3">On-board mini-DIN 8 connector for</text>
<text x="214.6" y="20.3">G4 Cube and some G3 iMacs. (not tested)</text>
<text x="174" y="67.3">This looks backwards but isn't</text>
<text x="228.6" y="76.7">0.1&quot; header and FFC connector options for</text>
<text x="228.6" y="78.7">remote mini-DIN connector board</text>
<text x="109.2" y="107.9">Spare resistors for easy jumper changes in the field</text>
<text x="24.1" y="127">On my MDD G4, the COMM_SHDN line is active high. All the transceivers are active low.</text>
<text x="132.1" y="162.6">USB header and type A connector to USB pins on modem connector</text>
<text x="15.2" y="186.7">If R6 is installed, R5 and R59 MUST be removed.</text>
</g>
<g font-size="1.8">
<text x="275.6" y="19">GPi</text>
<text x="248" y="25.4">RXD+</text>
<text x="248.4" y="27.9">RXD-</text>
<text x="275.6" y="27.9">TXD-</text>
<text x="275.6" y="25.4">TXD+</text>
<text x="248.5" y="30.5">HSKi</text>
<text x="275.6" y="30.5">HSKo</text>
<text x="19.3" y="47">CLKOUT</text>
<text x="17.9" y="49.5">LOADOUT</text>
<text x="142.2" y="52.1">USB+</text>
<text x="215.1" y="53.3">TXD+</text>
<text x="243.8" y="53.3">TXD-</text>
<text x="263.1" y="48.3">HSKo</text>
<text x="263.8" y="50.8">HSKi</text>
<text x="19.2" y="59.7">I2C_SDA</text>
<text x="19.4" y="57.1">I2C_SCL</text>
<text x="142.2" y="59.7">AUD_IN_RTN</text>
<text x="142.2" y="54.6">USB-</text>
<text x="214.9" y="55.9">RXD+</text>
<text x="215.5" y="58.4">HSKi</text>
<text x="243.8" y="58.4">HSKo</text>
<text x="243.8" y="55.9">RXD-</text>
<text x="264.9" y="55.9">GPi</text>
<text x="142.2" y="64.8">AUD_OUT</text>
<text x="142.2" y="62.2">AUD_IN</text>
<text x="216.7" y="61">GPi</text>
<text x="263.4" y="63.5">TXD+</text>
<text x="263.9" y="61">TXD-</text>
<text x="21.9" y="67.3">AUX1</text>
<text x="142.2" y="67.3">AUD_OUT_RTN</text>
<text x="214.6" y="71.1">HSKo</text>
<text x="263.2" y="71.1">RXD+</text>
<text x="263.7" y="68.6">RXD-</text>
<text x="214.6" y="76.2">HSKi</text>
<text x="214.6" y="81.3">TXD-</text>
<text x="214.6" y="86.4">TXD+</text>
<text x="228.9" y="86.4">RXD+</text>
<text x="19" y="92.9">Sheet: transceivers</text>
<text x="62.2" y="92.9">Sheet: power</text>
<text x="214.6" y="91.4">GPi</text>
<text x="240.8" y="94">RXD-</text>
<text x="214.6" y="101.6">RXD+</text>
<text x="214.6" y="96.5">RXD-</text>
<text x="247.4" y="103.1" transform="rotate(-90 247.4 103.1)">HSKo</text>
<text x="258.8" y="103.1" transform="rotate(-90 258.8 103.1)">TXD+</text>
<text x="270.3" y="103.1" transform="rotate(-90 270.3 103.1)">TXD-</text>
<text x="19" y="114.6">File: transceivers.sch</text>
<text x="62.2" y="114.6">File: power.sch</text>
<text x="236" y="129" transform="rotate(-90 236 129)">GPi</text>
<text x="247.4" y="130.2" transform="rotate(-90 247.4 130.2)">HSKi</text>
<text x="258.8" y="130.8" transform="rotate(-90 258.8 130.8)">RXD+</text>
<text x="270.3" y="130.3" transform="rotate(-90 270.3 130.3)">RXD-</text>
<text x="156.5" y="147.3">USB+</text>
<text x="157" y="144.8">USB-</text>
<text x="144.5" y="173" transform="rotate(-90 144.5 173)">USB+</text>
<text x="147.1" y="173" transform="rotate(-90 147.1 173)">USB-</text>
</g>
<g font-size="1.4" fill="#840000">
<text x="72.6" y="136.1">1</text>
<text x="84.1" y="136.1">6</text>
<text x="129.5" y="138.5" transform="rotate(-90 129.5 138.5)">5</text>
<text x="129.5" y="144.7" transform="rotate(-90 129.5 144.7)">2</text>
<text x="106.9" y="164.1">3</text>
<text x="118.4" y="164.1">4</text>
</g>
<g font-size="1.4" fill="#008484">
<text x="128" y="139.6" transform="rotate(-90 128 139.6)">VCC</text>
<text x="128" y="145.9" transform="rotate(-90 128 145.9)">GND</text>
</g>
</svg>
